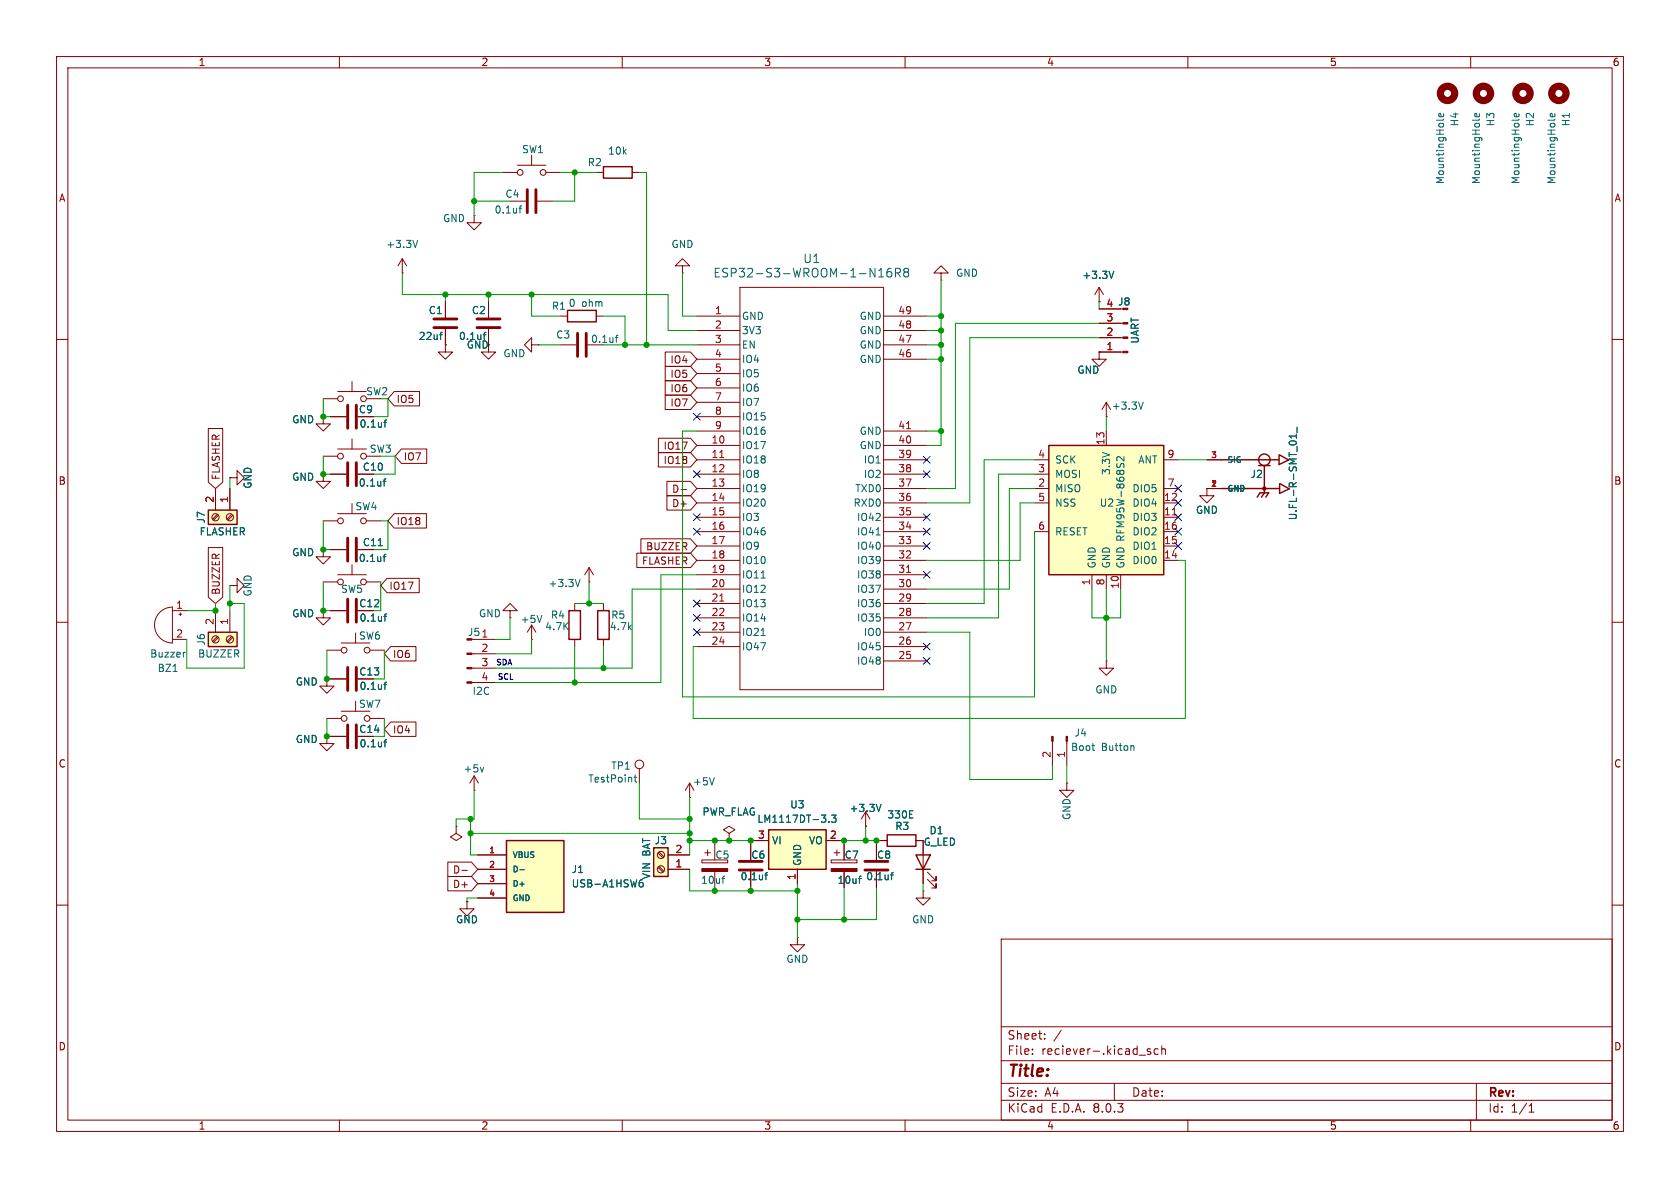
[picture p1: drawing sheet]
<svg xmlns="http://www.w3.org/2000/svg" width="297mm" height="210mm" viewBox="0 0 297 210" stroke-linecap="round" stroke-linejoin="round" font-family="sans-serif">
<g fill="none" stroke="#840000" stroke-width=".18">
<path d="M10 10h277v190h-277zM12 12h273v186h-273zM60 10v2M110 10v2M160 10v2M210 10v2M260 10v2M10 60h2M99.1 55.9h1.2M105.4 55.9h1.3M285 60h2M99.1 61h2.8"/>
<path d="M57.1 83.8v1.3h1.3l-1.3 1.3-1.2-1.3h1.2M57.1 83.8h.1M10 110h2M106.7 106.7v1.3M106.7 113v1.3M285 110h2M10 160h2M285 160h2M177 166h108v32h-108zM60 198v2M110 198v2M160 198v2"/>
<path d="M177 194.5h108M177 191.5h108M177 187.5h108M177 181.5h108M182.5 186.3v.1M182.5 185.5v.1M184.7 183.6v.1M184.7 182.8v.1M187.6 182.1l-1.3 2M197 191.5v3M203.4 185.5l-.4-.1-.2 .2 .1 .2 .5 .2v.3h-.6M204.7 185.5l-.4-.1-.3 .3v.4l.2 .2h.5"/>
<path d="M205.4 185.5l.2-.1 .4 .1v.9M205.4 184.9v1.5M210 198v2M260 198v2M261 191.5v6.5M270.3 196.6h.9M270.3 195.5l.4-.4v1.5"/>
</g>
<path d="M100.3 54.9h5.1v2h-5.1zM105.7 108h2v5h-2z" fill="none" stroke="#840000" stroke-width=".25"/>
<path d="M102.1 58.9v4.1M103.6 58.9v4.1" fill="none" stroke="#840000" stroke-width=".51"/>
<path d="M108.8 59.7h.5M109.3 59.3l-.3 .1v1.1" fill="none" stroke="#006464" stroke-width=".18"/>
<path d="M36.8 111.8h5.1v2.5h-5.1z" fill="#ffffc2"/>
<path d="M36.8 111.8h5.1v2.5h-5.1zM161.9 151.1h2.6l-1.3 2.6zM161.9 153.7h2.6" fill="none" stroke="#840000" stroke-width=".25"/>
<g fill="none" stroke="#840000" stroke-width=".18">
<path d="M78.7 53.3v2.8M78.7 58.2v2.8M86.4 58.2v4h1.2l-1.2 1.3-1.3-1.3h1.3M86.4 53.3v2.8M78.7 61v1.2h1.3l-1.3 1.3-1.2-1.3h1.2M78.7 61h.1M28.2 108.3a3.2 3.2 0 0 1 2.3-1v6.4a3.2 3.2 0 0 1-2.9-2 3.2 3.2 0 0 1 .6-3.4zM30.5 108h2.5M30.5 113h2.5M31.6 108.6h.5M31.9 108.3v.5M38.1 108v3.8"/>
<path d="M38.4 112.5l-.8 .9M38.6 112.7l-.8 .8M40.6 108v3.8M41 112.5l-.9 .9M41.1 112.7l-.8 .8M94 113h.1M94 110.5l-.8 1.3M94 110.5v2.5M94 110.5l.7 1.3M57.8 130.2v1.2h1.3l-1.3 1.3-1.3-1.3h1.3M57.8 130.2h.1M57.8 127h2.5"/>
<path d="M58.4 130.2h2.8M58.4 120h2.8M60.3 125.7h5.1M65.4 127h2.5M113 135.9v2.5M121.9 138.4l-.7 1.3M121.9 138.4v2.6M121.9 138.4l.8 1.3M186.1 131v4.3M188.6 138.4v1.3h1.3l-1.3 1.3-1.3-1.3h1.3M188.6 138.4h.1M188.6 131v4.3"/>
<path d="M121.9 141h.1M163.2 148.6v7.6M164 155.4l1.5 1.6v-.8v.8h-.8M164 154.2l1.5 1.5v-.8v.8h-.8"/>
<circle cx="38.1" cy="113" r=".63"/>
<circle cx="40.6" cy="113" r=".63"/>
<circle cx="60.8" cy="127" r=".51"/>
<circle cx="64.9" cy="127" r=".51"/>
<circle cx="113" cy="135.1" r=".76"/>
</g>
<g fill="none" stroke="#006464" stroke-width=".18">
<path d="M77.7 59.2h.5M78.2 58.7l-.2 .1M85.4 59.2h.5M85.9 58.7l-.3 .2v1.1M30.6 118.7h.7M32.8 115.3l-.3 .1M95.8 108.8l-.4 1.3M67.9 131.2h.4M67.9 121h.4M68.3 120.6l-.3 .2v1.1M68.3 130.8l-.3 .1v1.1M112.1 137.4h.5"/>
<path d="M112.3 137v1.1l.3 .1M126.3 137.5l-.4 1.3M193 131.8h.5M193.4 132.7h.1M200.3 131.8l.2 .2v.7"/>
</g>
<path d="M76.7 57.9h4.1M76.7 56.4h4.1M84.3 57.9h4.1M84.3 56.4h4.1M61.5 118v4M63 118v4M61.5 128.1v4.1M63 128.1v4.1" fill="none" stroke="#840000" stroke-width=".51"/>
<g fill="#840000" stroke="#840000" stroke-width=".18">
<path d="M185.9 130.2h.3v.8h-.3z"/>
<path d="M188.5 130.2h.2v.8h-.2z"/>
</g>
<path d="M185.4 78.7h20.3v22.9h-20.3z" fill="#ffffc2"/>
<path d="M185.4 78.7h20.3v22.9h-20.3z" fill="none" stroke="#840000" stroke-width=".25"/>
<g fill="none" stroke="#840000" stroke-width=".18">
<path d="M195.6 76.2v2.5M182.9 88.9h2.5M182.9 94h2.5M182.9 86.4h2.5M182.9 83.8h2.5M182.9 81.3h2.5M205.7 91.4h2.6M205.7 88.9h2.6M205.7 99.1h2.6M205.7 96.5h2.6M205.7 94h2.6M205.7 86.4h2.6"/>
<path d="M205.7 81.3h2.6M90.2 108h1.2l-1.2-1.3-1.3 1.3h1.3v1.2M90.2 109.2h.1M193 101.6v2.5M195.6 101.6v2.5M198.1 101.6v2.5"/>
</g>
<path d="M207.3 91h.7" fill="none" stroke="#a90000" stroke-width=".18"/>
<path d="M197.5 81.9l-.1 .5M198 82.4l.2-.4 .3-.1 .2 .3v.3M198.7 80.7v.8l-.9-.8-.4 .3 .2 .4" fill="none" stroke="#006464" stroke-width=".18"/>
<path d="M36.8 90.2h5.1v2.5h-5.1z" fill="#ffffc2"/>
<g fill="none" stroke="#840000" stroke-width=".25">
<path d="M36.8 90.2h5.1v2.5h-5.1zM215.9 86.4h10.2M215.9 81.3h10.2M222.2 87.9l.6-.8h1.5l-.5 .8M222.5 82.3h2M223.5 82.3v4.8l-.5 .8M226.1 80.4v1.7l1.7-.8-1.6-.9M226.2 85.5v1.7l1.7-.8-1.6-.9"/>
<circle cx="223.5" cy="81.3" r="1.02"/>
<circle cx="223.5" cy="86.4" r=".25"/>
</g>
<g fill="none" stroke="#840000" stroke-width=".18">
<path d="M194.3 57.2h4.2M194.3 59.7h4.2M194.3 54.6h3.8M94 61v-1.3l-1.3 1.3 1.3 1.2v-1.2h1.2M95.2 61h.1M194.3 62.2v1.3h1.3l-1.3 1.3-1.3-1.3h1.3M194.3 62.2h.1M194.3 62.2h4.2M195.6 73.7h.1M195.6 71.1l-.8 1.3M195.6 71.1v2.6M195.6 71.1l.7 1.3"/>
<path d="M38.1 86.4v3.8M38.4 90.9l-.8 .9M38.6 91.1l-.8 .8M40.6 84.5h1.3v-1.3l1.3 1.3-1.3 1.2v-1.2M40.6 84.5h.1M40.6 86.4v3.8M41 90.9l-.9 .9M41.1 91.1l-.8 .8M213.4 86.4v1.2h1.2l-1.2 1.3-1.3-1.3h1.3M213.4 86.4h.1M213.4 86.4h2.5M213.4 81.3h2.5"/>
<path d="M57.1 108v1.2h1.3l-1.3 1.3-1.2-1.3h1.2M57.1 108h.1M57.8 114.9h2.5M58.4 108h2.8M60.3 113.7h5.1M65.4 114.9h2.5M57.8 120v1.3h1.3l-1.3 1.3-1.3-1.3h1.3M57.8 120h.1"/>
<circle cx="38.1" cy="91.4" r=".63"/>
<circle cx="40.6" cy="91.4" r=".63"/>
<circle cx="60.8" cy="114.9" r=".51"/>
<circle cx="64.9" cy="114.9" r=".51"/>
</g>
<path d="M255.2 20.1v.4l-.2 .1h-.6v-.5l.3-.1 .1 .6M255.2 21.1l-.2 .1M202.1 71.1l-.4 1.2M229.2 76.7v.7M229.2 77.1h-1.3l.4 .3M229.3 75.5v1M67.9 109h.4M68.3 108.5l-.3 .2v1.1" fill="none" stroke="#006464" stroke-width=".18"/>
<g fill="#840000" stroke="#840000" stroke-width=".18">
<path d="M198.5 57h.9v.3h-.9z"/>
<path d="M198.5 59.6h.9v.2h-.9z"/>
<path d="M198.5 62.1h.9v.3h-.9z"/>
</g>
<path d="M61.5 105.9v4.1M63 105.9v4.1" fill="none" stroke="#840000" stroke-width=".51"/>
<circle cx="255.9" cy="16.5" r="1.27" fill="none" stroke="#840000" stroke-width="1.3"/>
<path d="M89.5 148.6h10.2v12.7h-10.2z" fill="#ffffc2"/>
<path d="M89.5 148.6h10.2v12.7h-10.2z" fill="none" stroke="#840000" stroke-width=".25"/>
<path d="M84.5 151.1h5M84.5 153.7h5M84.5 156.2h5M84.5 158.8h5" fill="none" stroke="#840000" stroke-width=".18"/>
<path d="M91.9 153.7h.8M113.4 155.5l-.4 .6M113.5 156l-.4 .1-.1 .1M113.6 156.1l.1 .1-.1 .5-.4 .1-.2-.3" fill="none" stroke="#006464" stroke-width=".18"/>
<path d="M115.6 149.9h2.5v5h-2.5z" fill="#ffffc2"/>
<path d="M106.7 29.5h5.1v2h-5.1zM100.6 108h2v5h-2zM115.6 149.9h2.5v5h-2.5z" fill="none" stroke="#840000" stroke-width=".25"/>
<g fill="none" stroke="#840000" stroke-width=".18">
<path d="M83.8 38.1v1.3h1.3l-1.3 1.2-1.3-1.2h1.3M83.8 38.1h.1M88.9 30.5h2.5M90.2 35.6h2.8M91.4 29.2h5.1M94 27.4v1.8M95 35.6h2.8M96.5 30.5h2.6M105.4 30.5h1.3M111.8 30.5h1.2M71.1 48.3h.1M71.1 45.7l-.7 1.3"/>
<path d="M71.1 45.7v2.6M71.1 45.7l.8 1.3M120.6 47h1.3l-1.3-1.3-1.2 1.3h1.2v1.3M120.6 48.3h.1M57.1 73.7v1.2h1.3l-1.3 1.3-1.2-1.3h1.2M57.1 73.7h.1M57.1 70.5h2.6M58.4 73.7h2.8M59.7 79.4h5.1M59.7 69.2h5.1M62.2 67.4v1.8M62.2 77.6v1.8"/>
<path d="M57.1 97.2v1.2h1.3l-1.3 1.3-1.2-1.3h1.2M57.1 97.2h.1M57.1 80.6h2.6M57.1 92.1h2.6M58.4 83.8h2.8M58.4 97.2h2.8M59.7 90.8h5.1M62.2 99.8v1.8M63.2 83.8h2.8M63.2 97.2h2.8M64.8 92.1h2.5M40.6 103.5h1.3v-1.3l1.3 1.3-1.3 1.3v-1.3"/>
<path d="M40.6 103.5h.1M57.1 102.9h2.6M59.7 101.6h5.1M64.8 102.9h2.5M83.4 118.1h4.2M83.4 115.6h4.2M83.8 113h3.8M101.6 106.7v1.3M101.6 113v1.3M104.1 102.9h.1M104.1 100.3l-.7 1.3M104.1 100.3v2.6"/>
<path d="M104.1 100.3l.8 1.3M195.6 116.8v1.3h1.2l-1.2 1.3-1.3-1.3h1.3M195.6 116.8h.1M83.4 120.7h4.2M83.8 139.7h.1M83.8 137.2l-.7 1.2M83.8 137.2v2.5M83.8 137.2l.8 1.2M80.6 146.1v1.2l1.1 .7-1.1 .6-1-.6 1-.7M80.6 146.1h.1M82.5 159.4v1.3h1.3l-1.3 1.2-1.2-1.2h1.2M82.5 159.4h.1"/>
<path d="M116.3 150.8l.9 .8M116.3 153.3l.9 .9M116.5 150.6l.9 .9M116.5 153.2l.9 .8M118.1 153.7h3.8M118.1 151.1h3.8M124.1 152h4.6v.5h-4.6zM124.6 150.7h1M125.1 150.2v1.1M126.4 149.2v2.8M126.4 154.1v2.7M132.7 149.2v2.8"/>
<path d="M132.7 154.1v2.7"/>
<circle cx="91.9" cy="30.5" r=".51"/>
<circle cx="96" cy="30.5" r=".51"/>
<circle cx="60.2" cy="70.5" r=".51"/>
<circle cx="64.3" cy="70.5" r=".51"/>
<circle cx="60.2" cy="80.6" r=".51"/>
<circle cx="60.2" cy="92.1" r=".51"/>
<circle cx="64.3" cy="92.1" r=".51"/>
<circle cx="64.3" cy="80.6" r=".51"/>
<circle cx="60.2" cy="102.9" r=".51"/>
<circle cx="64.3" cy="102.9" r=".51"/>
<circle cx="116.8" cy="151.1" r=".63"/>
<circle cx="116.8" cy="153.7" r=".63"/>
</g>
<path d="M93.2 33.5v4.1M94.7 33.5v4.1M61.5 71.6v4.1M63 71.6v4.1M61.5 81.8v4.1M61.5 95.1v4.1M63 81.8v4.1M63 95.1v4.1M130.7 153.8h4M130.7 152.3h4" fill="none" stroke="#840000" stroke-width=".51"/>
<g fill="none" stroke="#006464" stroke-width=".18">
<path d="M91.7 36.8h.5M92.2 36.4l-.3 .2v1.1M261.5 20.1l.1 .4-.2 .1h-.6v-.5l.2-.1 .1 .6M261.6 21.1l-.2 .1M268.5 20.1v.4l-.1 .1h-.6v-.5l.2-.1 .1 .6M268.5 21.1l-.1 .1M274.8 20.1l.1 .4-.2 .1h-.6v-.5l.3-.1 .1 .6M274.9 21.1l-.2 .1M73.8 42.5l-.4 1.3M67.9 74.7h.4M68.3 74.2l-.3 .2v1.1M66.9 96.5h.7"/>
<path d="M67.7 85.1h.5M67.7 98.4h.5M68.2 84.7l-.3 .1v1.1M68.2 98l-.3 .2v1.1M102.5 102.4l-.4 1.3M85.5 135.6l-.3 .9M127.6 155.3h.5M128.1 154.9h-.2M135.2 154.7h.5M135.7 154.2l-.3 .2v1.1"/>
</g>
<g fill="none" stroke="#840000" stroke-width="1.3">
<circle cx="262.3" cy="16.5" r="1.27"/>
<circle cx="269.2" cy="16.5" r="1.27"/>
<circle cx="275.6" cy="16.5" r="1.27"/>
</g>
<g fill="#840000" stroke="#840000" stroke-width=".18">
<path d="M82.5 120.5h.9v.3h-.9z"/>
<path d="M82.5 118h.9v.2h-.9z"/>
<path d="M82.5 115.4h.9v.3h-.9z"/>
<path d="M124.1 153.5h4.6v.6h-4.6z"/>
</g>
<path d="M135.9 146.7h10.1v7h-10.1z" fill="#ffffc2"/>
<path d="M135.9 146.7h10.1v7h-10.1zM156.8 147.6h5.1v2h-5.1z" fill="none" stroke="#840000" stroke-width=".25"/>
<g fill="none" stroke="#840000" stroke-width=".18">
<path d="M78.7 53.3v2.8M78.7 58.2v2.8M86.4 53.3v2.8M86.4 58.2v2.8M123.2 58.4h7.6M123.2 55.9h7.6M130.8 50.8h25.4v71.1h-25.4zM156.2 58.4h7.6M156.2 55.9h7.6M166.4 48.3h1.2l-1.2-1.3-1.3 1.3h1.3v1.2M166.4 49.5h.1M194.3 53.3h.1"/>
<path d="M194.3 50.8l-.8 1.3M194.3 50.8v2.5M194.3 50.8l.8 1.3M194.3 59.7h3.8M194.3 57.2h3.8M194.3 54.6h3.8M36.8 75.8h2.6v9.4l-1.3 1.2-1.3-1.2zM57.1 73.7h.1M58.4 73.7h2.8M69.7 69.2h4.5v2.6h-4.5l-1.1-1.3zM71 79.4h4.4v2.5h-4.4l-1.2-1.3zM78.7 61h.1"/>
<path d="M116.4 77.5h5.7l1.1 1.2-1.1 1.3h-5.7zM117.6 62.2h4.5l1.1 1.3-1.1 1.3h-4.5zM117.6 69.8h4.5l1.1 1.3-1.1 1.3h-4.5zM117.6 64.8h4.5l1.1 1.2-1.1 1.3h-4.5zM117.6 67.3h4.5l1.1 1.3-1.1 1.3h-4.5zM123.2 78.7h7.6M123.2 61h7.6M123.2 63.5h7.6M123.2 66h7.6M123.2 68.6h7.6M123.2 71.1h7.6M123.2 73.7h7.6"/>
<path d="M123.2 76.2h7.6M156.2 78.7h7.6M156.2 61h7.6M156.2 63.5h7.6M156.2 76.2h7.6M194.3 62.2h.1M194.3 62.2h3.8M36.8 96.8h2.6v8.8l-1.3 1.1-1.3-1.1zM38.1 86.4v3.8M40.6 84.5h.1M40.6 86.4v3.8M57.1 97.2h.1"/>
<path d="M57.1 83.8h.1M58.4 83.8h2.8M58.4 97.2h2.8M63.2 83.8h2.8M63.2 97.2h2.8M69.7 90.8h5.7v2.5h-5.7l-1.1-1.2zM112.6 97.8h9.5l1.1 1.3-1.1 1.2h-9.5zM113.3 95.2h8.8l1.1 1.3-1.1 1.3h-8.8zM116.4 80h5.7l1.1 1.3-1.1 1.3h-5.7zM117.9 85.1h4.2l1.1 1.3-1.1 1.2h-4.2zM117.9 87.6h4.2l1.1 1.3-1.1 1.3h-4.2zM120.4 86.5h1"/>
<path d="M123.2 81.3h7.6M123.2 83.8h7.6M123.2 86.4h7.6M123.2 88.9h7.6M123.2 91.4h7.6M123.2 94h7.6M123.2 96.5h7.6M123.2 99.1h7.6M156.2 81.3h7.6M156.2 83.8h7.6M156.2 86.4h7.6M156.2 88.9h7.6"/>
<path d="M156.2 91.4h7.6M156.2 94h7.6M156.2 96.5h7.6M156.2 99.1h7.6M213.4 86.4h.1M213.4 81.3h2.5M213.4 86.4h2.5M57.1 108h.1M58.4 108h2.8M68.4 102.2h5.7v2.6h-5.7l-1.1-1.3zM69.1 114.3h4.4v2.5h-4.4l-1.2-1.2zM123.2 101.6h7.6"/>
<path d="M123.2 104.1h7.6M123.2 106.7h7.6M123.2 109.2h7.6M123.2 111.8h7.6M123.2 114.3h7.6M156.2 101.6h7.6M156.2 104.1h7.6M156.2 106.7h7.6M156.2 109.2h7.6M156.2 111.8h7.6M156.2 114.3h7.6M156.2 116.8h7.6"/>
<path d="M57.8 130.2h.1M57.8 120h.1M58.4 130.2h2.8M58.4 120h2.8M69.1 127.6h4.4v2.6h-4.4l-1.2-1.3zM79.2 154.9h4.1l1.2 1.3-1.2 1.3h-4.1zM79.2 152.4h4.1l1.2 1.3-1.2 1.2h-4.1zM81.7 153.9h.9M82.5 159.4h.1M84.5 151.1h5M84.5 153.7h5M84.5 156.2h5"/>
<path d="M84.5 158.8h5M118.1 151.1h3.8M118.1 153.7h3.8M128.9 147.3l1-.6-1-.6-1 .6 1 .6v1.3M128.9 148.6h.1M132.7 149.2v2.8M132.7 154.1v2.7M133.3 148.6h2.6M141 153.7v2.5M146 148.6h2.6M146.9 152h4.6v.5h-4.6zM147.4 150.7h1.1"/>
<path d="M148 150.2v1.1M149.2 149.2v2.8M149.2 154.1v2.7M153 146.1h.1M153 143.5l-.7 1.3M153 143.5v2.6M153 143.5l.8 1.3M154.9 149.2v2.8M154.9 154.1v2.7M155.6 148.6h1.2M161.9 148.6h1.3v2.5M163.2 157.5v1.3h1.3l-1.3 1.2-1.3-1.2h1.3"/>
<path d="M163.2 157.5h.1M163.2 153.7v2.5M141 165.7v1.3h1.2l-1.2 1.3-1.3-1.3h1.3M141 165.7h.1"/>
</g>
<g fill="none" stroke="#006464" stroke-width=".18">
<path d="M77.7 59.2h.5M78.2 58.7l-.2 .1M85.4 59.2h.5M85.9 58.7l-.3 .2v1.1M155.3 49h.9M155.3 47.9l.5-.5v1.6M157.5 47.4a.6 .6 0 0 0-.7 .7v.6l.1 .2 .5 .1 .2-.2 .1-.5-.2-.2-.4-.1-.3 .3M158.3 48.2h.7l.2-.3-.1-.3-.2-.2h-.6v1.6M158.7 48.2l.5 .8M160.1 48.1l-.3 .3v.4l.3 .2 .4-.1 .1-.2v-.5l-.3-.1M160.1 48.1l-.3-.3 .3-.4h.2l.3 .3-.3 .4M160.1 48.1h.2"/>
<path d="M196.9 48l-.4 1.2M67.9 74.7h.4M68.3 74.2l-.3 .2v1.1M229.2 76.7v.7M229.2 77.1h-1.3l.4 .3M229.3 75.5v1M66.9 96.5h.7M67.7 85.1h.5M67.7 98.4h.5M68.2 84.7l-.3 .1v1.1M68.2 98l-.3 .2v1.1M154.9 94.6h.7"/>
<path d="M67.9 109h.4M68.3 108.5l-.3 .2v1.1M134.6 102.2h.7M134.6 112.3h.7M67.9 131.2h.4M67.9 121h.4M68.3 120.6l-.3 .2v1.1M68.3 130.8l-.3 .1v1.1M91.9 153.7h.8M113.4 155.5l-.4 .6M113.5 156l-.4 .1-.1 .1M113.6 156.1l.1 .1-.1 .5-.4 .1-.2-.3"/>
<path d="M135.2 154.7h.5M135.7 154.2l-.3 .2v1.1M146.5 145.2v.2M147 144.1h.8l-.4 .5 .3 .1v.5l-.1 .2-.6-.2M151.8 155.3h.4M152.2 154.9h-.2M155.8 142.2l-.5 1.3M157.4 154.7h.5M157.9 154.2l-.3 .2v1.1M160.8 144.6h.6M160.8 143.3h.6"/>
</g>
<path d="M146.9 153.5h4.6v.6h-4.6z" fill="#840000" stroke="#840000" stroke-width=".18"/>
<path d="M152.9 153.8h4.1M152.9 152.3h4.1" fill="none" stroke="#840000" stroke-width=".51"/>
<path d="M160.3 75.8h.7M127.2 80.9h.8M127.2 106.3h.8M160.3 101.2h.7" fill="none" stroke="#a90000" stroke-width=".18"/>
<g fill="none" stroke="#009600" stroke-width=".18">
<path d="M83.8 35.6h6.4M88.9 30.5h-5.1v7.6M99.1 30.5h6.3M101.6 30.5v5.1h-3.8M113 30.5h1.3v30.5M71.1 48.3v3.8h47v6.3h5.1M78.7 52.1v1.2M86.4 52.1v1.2M94 52.1v3.8h5.1M106.7 55.9h3.8v5.1M120.6 48.3v7.6h2.6M163.8 55.9h2.6"/>
<path d="M163.8 58.4h2.6M166.4 49.5v29.2h-2.6M194.3 59.7h-22.9v29.2h-7.6M194.3 57.2h-25.4v29.2h-5.1M194.3 53.3v1.3M57.1 70.5v3.2h1.3M68.6 70.5v3.2h-2.6M95.2 61h3.9M106.7 61h16.5M123.2 76.2h-2.6v47h62.3v-29.2M163.8 61h2.6M163.8 76.2h2.6"/>
<path d="M163.8 63.5h2.6M195.6 73.7v2.5M40.6 84.5v1.9M57.1 92.1v5.1h1.3M57.1 80.6v3.2h1.3M67.3 92.1h1.3v5.1h-2.6M67.3 80.6h2.5v3.2h-3.8M182.9 81.3h-8.9v25.4h-10.2M182.9 86.4h-4.5v17.7h-14.6M182.9 83.8h-6.4v25.4h-12.7M182.9 88.9h-2.6v10.2h-16.5M208.3 99.1h1.2v27.9h-86.9v-12.7h.6"/>
<path d="M208.3 81.3h5.1M38.1 106.7v1.3h-5.1M40.6 106.7h2.6v11.4h-10.2v-5.1M40.6 103.5v4.5M57.1 102.9v5.1h1.3M57.8 114.9v5.1h.6M67.3 102.9v5.1h-1.3M67.9 114.9v5.1h-1.9M90.2 109.2v3.8h-2.6M94 113v2.6h-6.4M101.6 106.7h5.1M101.6 114.3v6.4"/>
<path d="M104.1 102.9v3.8M106.7 114.3v3.8M123.2 101.6h-6.4v19.1h-29.2M123.2 104.1h-11.4v14h-24.2M163.8 111.8h7.6v26h14.7v-2.5M193 104.1v5.1h5.1v-5.1M195.6 104.1v12.7M57.8 127v3.2h.6M67.9 127v3.2h-1.9M83.8 139.7v5.1h-3.2v1.3M113 138.4v6.4h8.9M188.6 135.3v3.1"/>
<path d="M83.2 144.8v6.3h1.3M83.2 147.3h38.7M84.5 158.8h-2v.6M121.9 153.7v3.8h19.1M121.9 141v10.1M121.9 148.6h11.4M126.4 148.6v.6M126.4 156.8v.7M132.7 148.6v.6M132.7 156.8v.7M141 156.2v9.5M148.6 148.6h7"/>
<path d="M149.2 148.6v.6M149.2 156.8v5.8M153 146.1v2.5M154.9 156.8v5.8h-13.9M154.9 148.6v.6M163.2 156.2v1.3"/>
</g>
<g fill="none" stroke="#000084" stroke-width=".18">
<path d="M122.6 73.1l1.2 1.2M123.8 73.1l-1.2 1.2M122.6 90.8l1.2 1.2M122.6 93.4l1.2 1.2M122.6 83.2l1.2 1.2M123.8 90.8l-1.2 1.2M123.8 93.4l-1.2 1.2M123.8 83.2l-1.2 1.2M163.2 83.2l1.2 1.2M163.2 93.4l1.2 1.2M163.2 90.8l1.2 1.2M163.2 80.7l1.2 1.2"/>
<path d="M163.2 95.9l1.2 1.2M164.4 83.2l-1.2 1.2M164.4 93.4l-1.2 1.2M164.4 90.8l-1.2 1.2M164.4 80.7l-1.2 1.2M164.4 95.9l-1.2 1.2M207.7 88.3l1.2 1.2M207.7 85.8l1.2 1.2M207.7 90.8l1.2 1.2M207.7 95.9l1.2 1.2M207.7 93.4l1.2 1.2M208.9 88.3l-1.2 1.2"/>
<path d="M208.9 85.8l-1.2 1.2M208.9 90.8l-1.2 1.2M208.9 95.9l-1.2 1.2M208.9 93.4l-1.2 1.2M122.6 111.2l1.2 1.2M122.6 106.1l1.2 1.2M122.6 108.6l1.2 1.2M123.8 111.2l-1.2 1.2M123.8 106.1l-1.2 1.2M123.8 108.6l-1.2 1.2M163.2 113.7l1.2 1.2M163.2 116.2l1.2 1.2"/>
<path d="M163.2 101l1.2 1.2M164.4 113.7l-1.2 1.2M164.4 116.2l-1.2 1.2M164.4 101l-1.2 1.2"/>
</g>
<g fill="#009600" stroke="#009600" stroke-width=".18">
<circle cx="57.8" cy="130.2" r=".46"/>
<circle cx="83.2" cy="147.3" r=".46"/>
<circle cx="38.1" cy="108" r=".46"/>
<circle cx="40.6" cy="106.7" r=".46"/>
<circle cx="57.8" cy="120" r=".46"/>
<circle cx="94" cy="52.1" r=".46"/>
<circle cx="86.4" cy="52.1" r=".46"/>
<circle cx="101.6" cy="30.5" r=".46"/>
<circle cx="83.8" cy="35.6" r=".46"/>
<circle cx="78.7" cy="52.1" r=".46"/>
<circle cx="114.3" cy="61" r=".46"/>
<circle cx="110.5" cy="61" r=".46"/>
<circle cx="83.2" cy="144.8" r=".46"/>
<circle cx="104.1" cy="106.7" r=".46"/>
<circle cx="106.7" cy="118.1" r=".46"/>
<circle cx="101.6" cy="120.7" r=".46"/>
<circle cx="57.1" cy="83.8" r=".46"/>
<circle cx="57.1" cy="108" r=".46"/>
<circle cx="57.1" cy="97.2" r=".46"/>
<circle cx="57.1" cy="73.7" r=".46"/>
<circle cx="126.4" cy="157.5" r=".46"/>
<circle cx="132.7" cy="148.6" r=".46"/>
<circle cx="132.7" cy="157.5" r=".46"/>
<circle cx="121.9" cy="144.8" r=".46"/>
<circle cx="126.4" cy="148.6" r=".46"/>
<circle cx="121.9" cy="148.6" r=".46"/>
<circle cx="121.9" cy="147.3" r=".46"/>
<circle cx="149.2" cy="162.6" r=".46"/>
<circle cx="141" cy="162.6" r=".46"/>
<circle cx="128.9" cy="148.6" r=".46"/>
<circle cx="166.4" cy="61" r=".46"/>
<circle cx="166.4" cy="63.5" r=".46"/>
<circle cx="166.4" cy="76.2" r=".46"/>
<circle cx="141" cy="157.5" r=".46"/>
<circle cx="149.2" cy="148.6" r=".46"/>
<circle cx="195.6" cy="109.2" r=".46"/>
<circle cx="154.9" cy="148.6" r=".46"/>
<circle cx="153" cy="148.6" r=".46"/>
<circle cx="166.4" cy="55.9" r=".46"/>
<circle cx="166.4" cy="58.4" r=".46"/>
</g>
<text font-size="2.8" fill="#840000" x="178" y="190.9">Title:</text>
<g font-size="2.1" fill="#006464">
<text x="141.9" y="46.7">U1</text>
<text x="126" y="49.3">ESP32-S3-WROOM-1-N16R8</text>
</g>
<g font-size="2.1" fill="#840000">
<text x="178" y="184">Sheet:</text>
<text x="178" y="186.7">File:</text>
<text x="184.1" y="186.7">reciever-.kicad_sch</text>
<text x="178" y="196.9">KiCad</text>
<text x="178" y="194.1">Size:</text>
<text x="184.7" y="194.1">A4</text>
<text x="185.7" y="196.9">E.D.A.</text>
<text x="193.3" y="196.9">8.0.3</text>
<text x="200" y="194.1">Date:</text>
<text x="263" y="194.3">Rev:</text>
<text x="263" y="196.9">Id:</text>
<text x="267.1" y="196.9">1/1</text>
</g>
<g font-size="1.8" fill="#840000">
<text x="35" y="11.9">1</text>
<text x="85" y="11.9">2</text>
<text x="135" y="11.9">3</text>
<text x="185" y="11.9">4</text>
<text x="235" y="11.9">5</text>
<text x="285" y="11.9">6</text>
<text x="10.3" y="35.9">A</text>
<text x="285.3" y="35.9">A</text>
<text x="118.4" y="64.5">IO4</text>
<text x="70" y="71.4">IO5</text>
<text x="118.4" y="67">IO5</text>
<text x="118.4" y="69.5">IO6</text>
<text x="63.3" y="73.3">C9</text>
<text x="118.4" y="72.1">IO7</text>
<text x="71.3" y="81.6">IO7</text>
<text x="117.2" y="79.7">IO17</text>
<text x="117.2" y="82.2">IO18</text>
<text x="10.3" y="85.9">B</text>
<text x="39.1" y="84.9" transform="rotate(-90 39.1 84.9)">FLASHER</text>
<text x="118.7" y="87.3">D-</text>
<text x="118.7" y="89.9">D+</text>
<text x="285.3" y="85.9">B</text>
<text x="70" y="93">IO18</text>
<text x="113.4" y="100">FLASHER</text>
<text x="114.1" y="97.5">BUZZER</text>
<text x="39.1" y="105.3" transform="rotate(-90 39.1 105.3)">BUZZER</text>
<text x="63.4" y="107.5">C12</text>
<text x="68.7" y="104.5">IO17</text>
<text x="63.4" y="119.6">C13</text>
<text x="69.4" y="116.5">IO6</text>
<text x="63.4" y="129.8">C14</text>
<text x="69.4" y="129.9">IO4</text>
<text x="10.3" y="135.9">C</text>
<text x="285.3" y="135.9">C</text>
<text x="80" y="154.6">D-</text>
<text x="80" y="157.2">D+</text>
<text x="10.3" y="185.9">D</text>
<text x="285.3" y="185.9">D</text>
<text x="35" y="199.9">1</text>
<text x="85" y="199.9">2</text>
<text x="135" y="199.9">3</text>
<text x="185" y="199.9">4</text>
<text x="235" y="199.9">5</text>
<text x="285" y="199.9">6</text>
</g>
<g font-size="1.8" fill="#006464">
<text x="258" y="22.4" transform="rotate(-90 258 22.4)">H4</text>
<text x="264.4" y="22.4" transform="rotate(-90 264.4 22.4)">H3</text>
<text x="271.4" y="22.4" transform="rotate(-90 271.4 22.4)">H2</text>
<text x="277.7" y="22.4" transform="rotate(-90 277.7 22.4)">H1</text>
<text x="92.2" y="27.3">SW1</text>
<text x="103.8" y="29.6">R2</text>
<text x="107.4" y="27.5">10k</text>
<text x="89.3" y="35.2">C4</text>
<text x="255.5" y="32.7" transform="rotate(-90 255.5 32.7)">MountingHole</text>
<text x="261.8" y="32.7" transform="rotate(-90 261.8 32.7)">MountingHole</text>
<text x="268.8" y="32.7" transform="rotate(-90 268.8 32.7)">MountingHole</text>
<text x="275.2" y="32.7" transform="rotate(-90 275.2 32.7)">MountingHole</text>
<text x="78.2" y="39.5">GND</text>
<text x="87.3" y="37.9">0.1uf</text>
<text x="68.2" y="44">+3.3V</text>
<text x="118.6" y="44">GND</text>
<text x="168.9" y="49.1">GND</text>
<text x="191.2" y="49.5">+3.3V</text>
<text x="75.7" y="55.7">C1</text>
<text x="83.3" y="55.7">C2</text>
<text x="97.5" y="55">R1</text>
<text x="100.4" y="54.5">0</text>
<text x="102.8" y="54.5">ohm</text>
<text x="131.1" y="59.3">3V3</text>
<text x="131.1" y="56.7">GND</text>
<text x="151.9" y="59.3">GND</text>
<text x="151.9" y="56.7">GND</text>
<text x="73.9" y="60.3">22uf</text>
<text x="81" y="60.3">0.1uf</text>
<text x="82.4" y="61.8">GND</text>
<text x="88.9" y="63.3">GND</text>
<text x="98.2" y="60">C3</text>
<text x="104.4" y="60.8">0.1uf</text>
<text x="131.1" y="61.8">EN</text>
<text x="131.1" y="64.4">IO4</text>
<text x="151.9" y="64.4">GND</text>
<text x="151.9" y="61.8">GND</text>
<text x="201.5" y="60.9" transform="rotate(-90 201.5 60.9)">UART</text>
<text x="131.1" y="66.9">IO5</text>
<text x="131.1" y="69.4">IO6</text>
<text x="131.1" y="72">IO7</text>
<text x="190.4" y="66.3">GND</text>
<text x="51.6" y="75">GND</text>
<text x="63.5" y="75.8">0.1uf</text>
<text x="131.1" y="74.5">IO15</text>
<text x="131.1" y="77.1">IO16</text>
<text x="151.9" y="77.1">GND</text>
<text x="196.4" y="72.6">+3.3V</text>
<text x="64" y="83.4">C10</text>
<text x="65.3" y="80.2">SW3</text>
<text x="131.1" y="79.6">IO17</text>
<text x="131.1" y="82.1">IO18</text>
<text x="151.9" y="79.6">GND</text>
<text x="152.6" y="82.1">IO1</text>
<text x="186.4" y="82.1">SCK</text>
<text x="201.1" y="82.1">ANT</text>
<text x="44.7" y="86.5" transform="rotate(-90 44.7 86.5)">GND</text>
<text x="51.6" y="85.2">GND</text>
<text x="63.3" y="86.2">0.1uf</text>
<text x="131.1" y="84.7">IO8</text>
<text x="131.1" y="87.2">IO19</text>
<text x="131.1" y="89.8">IO20</text>
<text x="150.8" y="89.8">RXD0</text>
<text x="151.1" y="87.2">TXD0</text>
<text x="152.6" y="84.7">IO2</text>
<text x="186.4" y="87.2">MISO</text>
<text x="186.4" y="84.7">MOSI</text>
<text x="186.4" y="89.8">NSS</text>
<text x="194.3" y="89.8">U2</text>
<text x="196.4" y="84.1" transform="rotate(-90 196.4 84.1)">3.3V</text>
<text x="200.1" y="89.8">DIO4</text>
<text x="200.1" y="87.2">DIO5</text>
<text x="221" y="84.7">J2</text>
<text x="35.2" y="94.8">FLASHER</text>
<text x="36.4" y="92.6" transform="rotate(-90 36.4 92.6)">J7</text>
<text x="62.7" y="90.4">SW4</text>
<text x="131.1" y="92.3">IO3</text>
<text x="131.1" y="94.8">IO46</text>
<text x="151.4" y="94.8">IO41</text>
<text x="151.4" y="92.3">IO42</text>
<text x="186.4" y="94.8">RESET</text>
<text x="200.1" y="92.3">DIO3</text>
<text x="200.1" y="94.8">DIO2</text>
<text x="211.3" y="91">GND</text>
<text x="229.5" y="92.1" transform="rotate(-90 229.5 92.1)">U.FL-R-SMT_01_</text>
<text x="51.6" y="98.5">GND</text>
<text x="63.3" y="99.5">0.1uf</text>
<text x="64" y="96.7">C11</text>
<text x="131.1" y="97.4">IO9</text>
<text x="131.1" y="99.9">IO10</text>
<text x="151.4" y="99.9">IO39</text>
<text x="151.4" y="97.4">IO40</text>
<text x="193.9" y="100.6" transform="rotate(-90 193.9 100.6)">GND</text>
<text x="196.4" y="100.6" transform="rotate(-90 196.4 100.6)">GND</text>
<text x="199" y="100.6" transform="rotate(-90 199 100.6)">GND RFM95W-868S2</text>
<text x="200.1" y="99.9">DIO0</text>
<text x="200.1" y="97.4">DIO1</text>
<text x="44.7" y="105.5" transform="rotate(-90 44.7 105.5)">GND</text>
<text x="60.2" y="105">SW5</text>
<text x="96.9" y="104">+3.3V</text>
<text x="131.1" y="102.5">IO11</text>
<text x="131.1" y="105">IO12</text>
<text x="131.1" y="107.5">IO13</text>
<text x="151.4" y="107.5">IO36</text>
<text x="151.4" y="105">IO37</text>
<text x="151.4" y="102.5">IO38</text>
<text x="51.6" y="109.3">GND</text>
<text x="63.4" y="113.3">SW6</text>
<text x="63.5" y="110.1">0.1uf</text>
<text x="82.6" y="112.6">J5</text>
<text x="84.6" y="109.3">GND</text>
<text x="85" y="112.8">1</text>
<text x="91.9" y="110.3">+5V</text>
<text x="96.3" y="111.6">4.7K</text>
<text x="97.3" y="109.6">R4</text>
<text x="107.7" y="111.6">4.7k</text>
<text x="108" y="109.6">R5</text>
<text x="131.1" y="110.1">IO14</text>
<text x="131.1" y="112.6">IO21</text>
<text x="151.4" y="110.1">IO35</text>
<text x="152.6" y="112.6">IO0</text>
<text x="26.4" y="116.4">Buzzer</text>
<text x="27.8" y="119">BZ1</text>
<text x="34.9" y="116.4">BUZZER</text>
<text x="36.4" y="114.2" transform="rotate(-90 36.4 114.2)">J6</text>
<text x="131.1" y="115.2">IO47</text>
<text x="151.4" y="117.7">IO48</text>
<text x="151.4" y="115.2">IO45</text>
<text x="52.2" y="121.4">GND</text>
<text x="63.4" y="125.3">SW7</text>
<text x="63.5" y="122.1">0.1uf</text>
<text x="83.4" y="123">I2C</text>
<text x="193.5" y="122.8">GND</text>
<text x="52.2" y="131.5">GND</text>
<text x="189.9" y="130.4">J4</text>
<text x="63.5" y="132.3">0.1uf</text>
<text x="81.8" y="136.8">+5v</text>
<text x="108" y="136.2">TP1</text>
<text x="189.2" y="132.9">Boot</text>
<text x="194.7" y="132.9">Button</text>
<text x="103.9" y="138.5">TestPoint</text>
<text x="122.4" y="139">+5V</text>
<text x="139.6" y="143.1">U3</text>
<text x="150.1" y="143.7">+3.3V</text>
<text x="115.6" y="149.5">J3</text>
<text x="124.1" y="144.4">PWR_FLAG</text>
<text x="133.8" y="145.6">LM1117DT-3.3</text>
<text x="136.4" y="149.5">VI</text>
<text x="142.9" y="149.5">VO</text>
<text x="156.8" y="144.9">330E</text>
<text x="158.2" y="146.9">R3</text>
<text x="163.2" y="149.7">G_LED</text>
<text x="164.2" y="147.7">D1</text>
<text x="189.5" y="145.1" transform="rotate(-90 189.5 145.1)">GND</text>
<text x="101" y="154.5">J1</text>
<text x="115.2" y="155.5" transform="rotate(-90 115.2 155.5)">VIN</text>
<text x="115.2" y="151.3" transform="rotate(-90 115.2 151.3)">BAT</text>
<text x="126.4" y="152">C5</text>
<text x="130.8" y="155.8">0.1uf</text>
<text x="132.7" y="152">C6</text>
<text x="141.8" y="153.2" transform="rotate(-90 141.8 153.2)">GND</text>
<text x="149.2" y="152">C7</text>
<text x="153" y="155.8">0.1uf</text>
<text x="154.9" y="152">C8</text>
<text x="101" y="157.1">USB-A1HSW6</text>
<text x="123.8" y="156.4">10uf</text>
<text x="148" y="156.4">10uf</text>
<text x="80.5" y="163.4">GND</text>
<text x="161.2" y="163.4">GND</text>
<text x="138.9" y="170.4">GND</text>
</g>
<g font-size="1.8" fill="#a90000">
<text x="126.3" y="58.2">2</text>
<text x="126.3" y="55.6">1</text>
<text x="158.7" y="58.2">48</text>
<text x="158.7" y="55.6">49</text>
<text x="195.5" y="59.4">2</text>
<text x="195.5" y="56.9">3</text>
<text x="195.5" y="54.4">4 J8</text>
<text x="126.3" y="60.7">3</text>
<text x="126.3" y="63.2">4</text>
<text x="126.3" y="65.8">5</text>
<text x="158.7" y="63.2">46</text>
<text x="158.7" y="60.7">47</text>
<text x="195.5" y="62">1</text>
<text x="126.3" y="68.3">6</text>
<text x="126.3" y="70.9">7</text>
<text x="126.3" y="73.4">8</text>
<text x="126.3" y="75.9">9</text>
<text x="158.7" y="75.9">41</text>
<text x="125.7" y="78.5">10</text>
<text x="125.7" y="81">11</text>
<text x="125.7" y="83.6">12</text>
<text x="158.7" y="83.6">38</text>
<text x="158.7" y="81">39</text>
<text x="158.7" y="78.5">40</text>
<text x="183.4" y="83.6">3</text>
<text x="183.4" y="81">4</text>
<text x="195.3" y="78.8" transform="rotate(-90 195.3 78.8)">13</text>
<text x="206.3" y="81">9</text>
<text x="37.8" y="89" transform="rotate(-90 37.8 89)">2</text>
<text x="40.4" y="89" transform="rotate(-90 40.4 89)">1</text>
<text x="125.7" y="86.1">13</text>
<text x="125.7" y="88.6">14</text>
<text x="158.7" y="88.6">36</text>
<text x="158.7" y="86.1">37</text>
<text x="183.4" y="86.1">2</text>
<text x="183.4" y="88.6">5</text>
<text x="205.7" y="88.6">12</text>
<text x="206.3" y="86.1">7</text>
<text x="125.7" y="91.2">15</text>
<text x="125.7" y="93.7">16</text>
<text x="158.7" y="93.7">34</text>
<text x="158.7" y="91.2">35</text>
<text x="183.4" y="93.7">6</text>
<text x="205.7" y="91.2">11</text>
<text x="205.7" y="93.7">16</text>
<text x="125.7" y="96.3">17</text>
<text x="125.7" y="98.8">18</text>
<text x="125.7" y="101.3">19</text>
<text x="158.7" y="101.3">31</text>
<text x="158.7" y="98.8">32</text>
<text x="158.7" y="96.3">33</text>
<text x="205.7" y="98.8">14</text>
<text x="205.7" y="96.3">15</text>
<text x="31" y="107.7">1</text>
<text x="125.7" y="103.9">20</text>
<text x="125.7" y="106.4">21</text>
<text x="158.7" y="106.4">29</text>
<text x="158.7" y="103.9">30</text>
<text x="192.8" y="103.6" transform="rotate(-90 192.8 103.6)">1</text>
<text x="195.3" y="103.6" transform="rotate(-90 195.3 103.6)">8</text>
<text x="197.9" y="104.2" transform="rotate(-90 197.9 104.2)">10</text>
<text x="31" y="112.8">2</text>
<text x="37.8" y="110.6" transform="rotate(-90 37.8 110.6)">2</text>
<text x="40.4" y="110.6" transform="rotate(-90 40.4 110.6)">1</text>
<text x="125.7" y="109">22</text>
<text x="125.7" y="111.5">23</text>
<text x="158.7" y="111.5">27</text>
<text x="158.7" y="109">28</text>
<text x="85" y="115.3">2</text>
<text x="85" y="117.9">3</text>
<text x="125.7" y="114">24</text>
<text x="158.7" y="116.6">25</text>
<text x="158.7" y="114">26</text>
<text x="85" y="120.4">4</text>
<text x="185.8" y="134.1" transform="rotate(-90 185.8 134.1)">2</text>
<text x="188.3" y="134.1" transform="rotate(-90 188.3 134.1)">1</text>
<text x="133.9" y="148.3">3</text>
<text x="146.6" y="148.3">2</text>
<text x="119.3" y="153.4">1</text>
<text x="119.3" y="150.9">2</text>
<text x="140.7" y="155.6" transform="rotate(-90 140.7 155.6)">1</text>
</g>
<text font-size="1.8" fill="#009600" x="64.6" y="70.1">SW2</text>
<g font-size="1.4" fill="#a90000">
<text x="214" y="81">3</text>
<text x="214" y="86.1">1</text>
<text x="86.4" y="150.9">1</text>
<text x="86.4" y="153.4">2</text>
<text x="86.4" y="156">3</text>
<text x="86.4" y="158.5">4</text>
</g>
<g font-size="1.4" fill="#006464">
<text x="216.9" y="82">SIG</text>
<text x="216.9" y="87.1">GND</text>
<text x="90.6" y="151.9">VBUS</text>
<text x="90.6" y="154.4">D-</text>
<text x="90.6" y="156.9">D+</text>
<text x="90.6" y="159.5">GND</text>
</g>
<g font-size="1.4" fill="#0000c2">
<text x="87.5" y="117.9">SDA</text>
<text x="87.8" y="120.4">SCL</text>
</g>
</svg>
